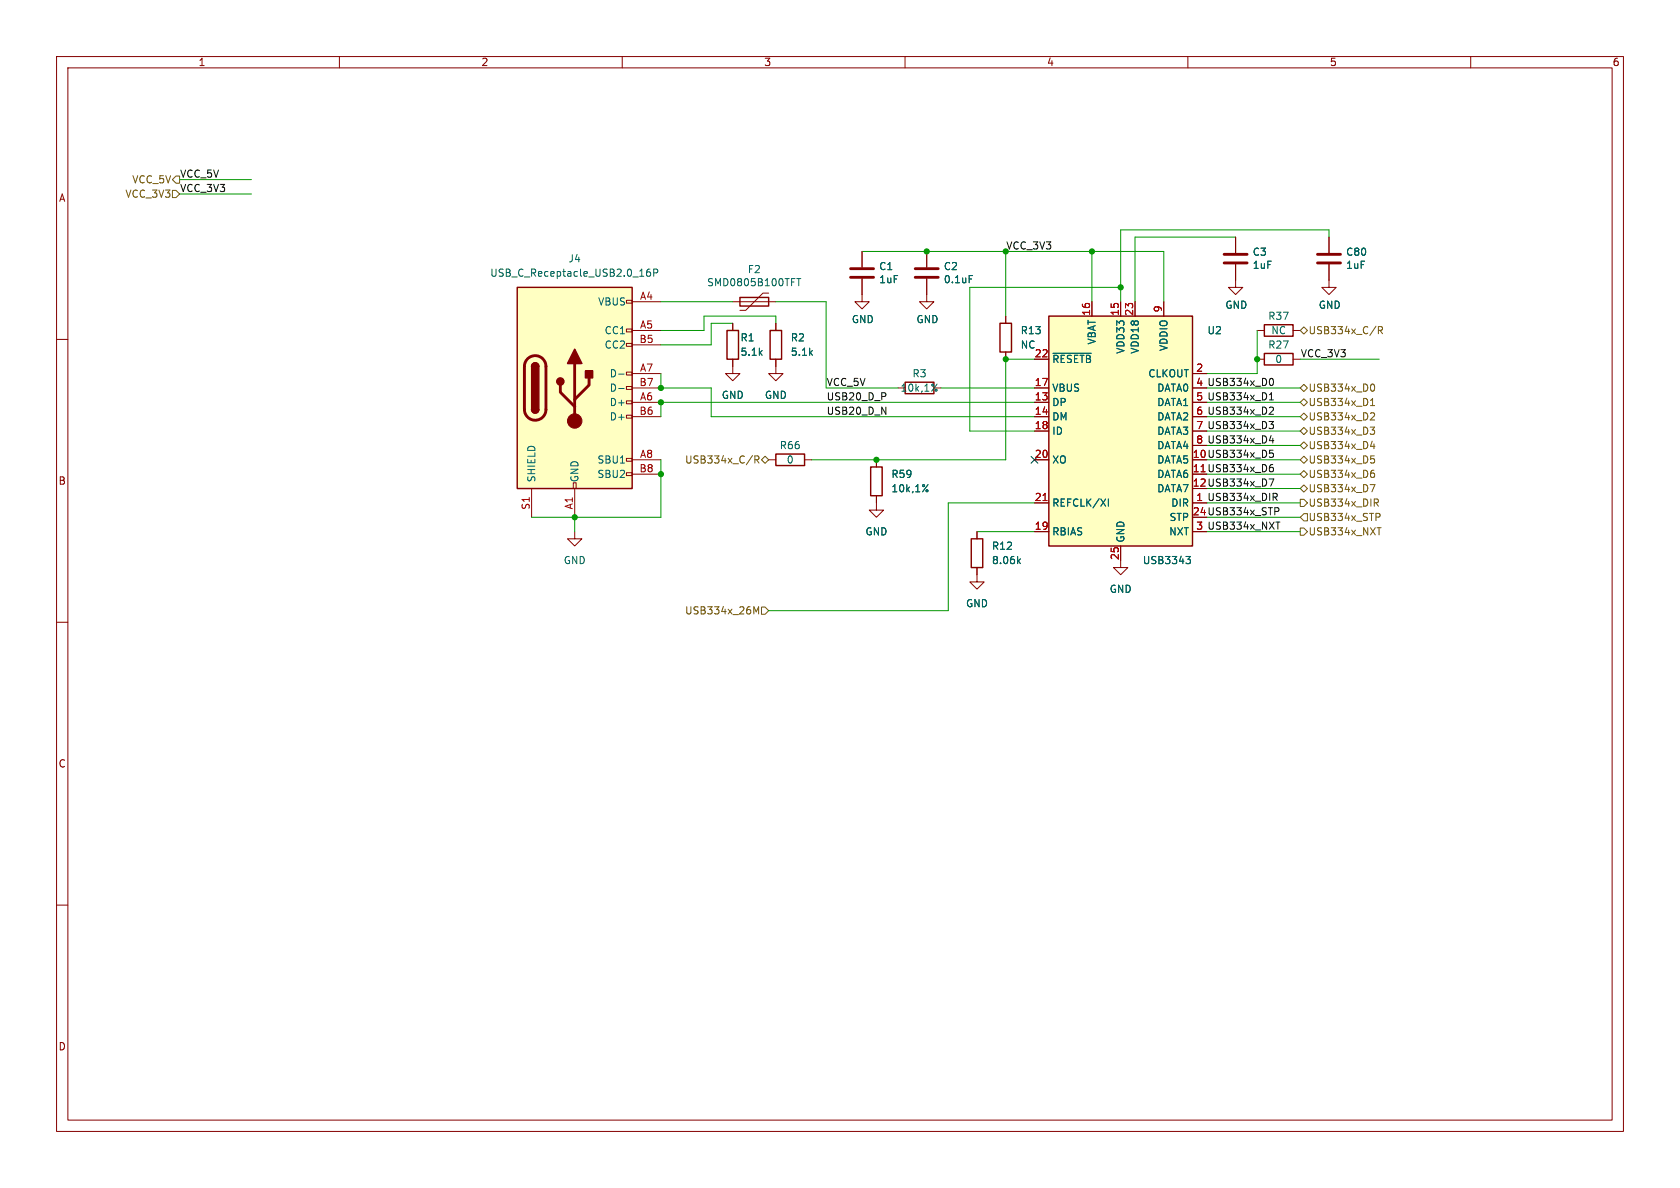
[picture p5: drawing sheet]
<svg xmlns="http://www.w3.org/2000/svg" width="297mm" height="210mm" viewBox="0 0 297 210" stroke-linecap="round" stroke-linejoin="round" font-family="sans-serif">
<g fill="none" stroke="#840000" stroke-width=".18">
<path d="M10 10h277v190h-277zM12 12h273v186h-273zM60 10v2M110 10v2M160 10v2M210 10v2M260 10v2M177.8 55.9v1.3M234.9 41.9v2.8M234.9 46.7v2.8M10 60h2M129.5 64.8v1.2h1.3l-1.3 1.3-1.2-1.3h1.2"/>
<path d="M165.1 68.6h1.3M177.8 62.2v1.3M154.9 88.9v1.3h1.3l-1.3 1.2-1.2-1.2h1.2M172.7 94v1.3M10 110h2M172.7 100.3v2.6h1.3l-1.3 1.2-1.3-1.2h1.3M10 160h2"/>
</g>
<path d="M176.8 57.2h2v5h-2zM160 67.6h5.1v2h-5.1zM171.7 95.3h2v5h-2z" fill="none" stroke="#840000" stroke-width=".25"/>
<path d="M232.9 46.5h4.1M232.9 45h4.1" fill="none" stroke="#840000" stroke-width=".51"/>
<path d="M165.5 68.8l.2 .2-.2 .2M165.7 67.9l-1 1.3M180 99.2l.4 .4M180.4 98.8l-.5 .5" fill="none" stroke="#006464" stroke-width=".18"/>
<path d="M91.4 50.8h20.4v35.6h-20.4z" fill="#ffffc2"/>
<g fill="none" stroke="#840000" stroke-width=".18">
<path d="M110.7 53.1h1.1v.5h-1.1zM110.7 58.2h1.1v.5h-1.1zM111.8 53.3h5M111.8 58.4h5M129.5 57.2v1.2M137.2 57.2v1.2M218.4 46.7v4.1h1.3l-1.3 1.3-1.2-1.3h1.2M218.4 41.9v2.8M234.9 49.5v1.3h1.3l-1.3 1.3-1.2-1.3h1.2M110.7 60.7h1.1v.5h-1.1zM110.7 65.8h1.1v.5h-1.1zM110.7 68.3h1.1v.5h-1.1z"/>
<path d="M110.7 70.9h1.1v.5h-1.1zM110.7 73.4h1.1v.5h-1.1zM111.8 61h5M111.8 66h5M111.8 68.6h5M111.8 71.1h5M111.8 73.7h5M129.5 63.5v1.3M137.2 63.5v2.5h1.2l-1.2 1.3-1.3-1.3h1.3M222.2 63.5h1.3M228.6 63.5h1.3M94 86.4v5"/>
<path d="M101.3 85.3h.6v1.1h-.6zM101.6 94v1.3h1.3l-1.3 1.2-1.3-1.2h1.3M101.6 86.4v5M110.7 81h1.1v.5h-1.1zM110.7 83.6h1.1v.5h-1.1zM111.8 81.3h5M111.8 83.8h5M135.9 81.3h1.3M142.2 81.3h1.3"/>
</g>
<path d="M91.4 50.8h20.4v35.6h-20.4zM128.5 58.4h2.1v5.1h-2.1zM136.1 58.4h2.1v5.1h-2.1zM94 64.8a.64 .64 0 0 1 .6-.7 .64 .64 0 0 1 .6 .7M94 72.4a.64 .64 0 0 0 .6 .6 .64 .64 0 0 0 .6-.6M223.5 62.5h5.1v2h-5.1zM137.2 80.3h5v2h-5z" fill="none" stroke="#840000" stroke-width=".25"/>
<path d="M216.4 46.5h4.1M216.4 45h4.1M93.3 63.4a1.9 1.9 0 0 1 2-.4 1.9 1.9 0 0 1 1.2 1.8v7.6a1.91 1.91 0 0 1-1.9 1.9 1.91 1.91 0 0 1-1.9-1.9v-7.8l.2-.6zM99.1 68.1v1.2l2.5 2.6M101.6 64.3v10.1M104.1 66.8v1.3l-2.5 2.5" fill="none" stroke="#840000" stroke-width=".51"/>
<g fill="#840000" stroke="#840000" stroke-width=".25">
<path d="M94 64.8h1.2v7.6h-1.2z"/>
<path d="M94.2 64.3a.64 .64 0 0 1 .7-.1 .64 .64 0 0 1 .3 .6h-1.2z"/>
<path d="M94 72.4h1.2a.64 .64 0 0 1-.6 .6 .64 .64 0 0 1-.6-.6z"/>
<path d="M101.6 61.7l1.3 2.6h-2.6z"/>
<path d="M103.5 65.5h1.3v1.3h-1.3z"/>
<circle cx="99.1" cy="67.4" r=".63"/>
</g>
<circle cx="101.6" cy="74.4" r="1.27" fill="#840000" stroke="#840000" stroke-width=".18"/>
<path d="M114.9 47.6h-.4a.86 .86 0 0 0 0 1.2l.5-.1v-.4l-.2-.2h-.3l-.2 .2M115.6 48.2h.6l.1-.2-.1-.3-.6-.1v1.2M109.4 66.1h.9M109.4 68.7h.9" fill="none" stroke="#006464" stroke-width=".18"/>
<path d="M185.4 55.9h25.4v40.6h-25.4z" fill="#ffffc2"/>
<path d="M130.8 52.6h5.1v1.5h-5.1zM185.4 55.9h25.4v40.6h-25.4zM223.5 57.4h5.1v2h-5.1zM153.9 82.6h2.1v5h-2.1z" fill="none" stroke="#840000" stroke-width=".25"/>
<g fill="none" stroke="#840000" stroke-width=".18">
<path d="M129.5 53.3h7.7M129.5 57.2v1.2M135.9 51.8h-1l-3.1 3.1h-1M137.2 57.2v1.2M152.4 49.3v4h1.3l-1.3 1.3-1.3-1.3h1.3M152.4 44.5v2.7M163.8 49.3v4h1.3l-1.3 1.3-1.2-1.3h1.2M163.8 44.5v2.7M177.8 55.9v1.3M193 53.3v2.6M198.1 53.3v2.6M200.7 53.3v2.6"/>
<path d="M205.7 53.3v2.6M218.4 41.9v2.8M218.4 46.7v2.8M222.2 58.4h1.3M228.6 58.4h1.3M234.9 41.9v2.8M234.9 46.7v2.8M129.5 63.5v1.3M137.2 63.5v1.3M177.8 62.2v1.3M182.9 63.5h2.5M182.9 68.6h2.5"/>
<path d="M182.9 71.1h2.5M182.9 73.7h2.5M182.9 76.2h2.5M210.8 71.1h2.6M210.8 73.7h2.6M210.8 76.2h2.6M210.8 66h2.6M210.8 78.7h2.6M154.9 81.3v1.3M154.9 87.6v1.3M172.7 94v1.3M182.9 81.3h2.5"/>
<path d="M182.9 88.9h2.5M182.9 94h2.5M198.1 96.5v3.8h1.3l-1.3 1.3-1.3-1.3h1.3M210.8 88.9h2.6M210.8 94h2.6M172.7 100.3v1.3"/>
</g>
<path d="M140.8 49.2h.8M141.2 49.2v1.3M171.3 48.7h.6M186.2 62.5h6.7M163.9 86.6l.2 .2-.2 .1M164.1 85.7l-1 1.2M180 99.2l.4 .4M180.4 98.8l-.5 .5M195.9 88.2v1.3M209.7 98.4h.7l-.4 .5 .4 .1v.4l-.2 .2h-.4" fill="none" stroke="#006464" stroke-width=".18"/>
<path d="M184.4 88.5h.7" fill="none" stroke="#a90000" stroke-width=".18"/>
<path d="M150.4 49h4M150.4 47.5h4M161.8 49h4.1M161.8 47.5h4.1" fill="none" stroke="#840000" stroke-width=".51"/>
<g fill="none" stroke="#725600" stroke-width=".18">
<path d="M30.5 33.7h.6l.6 .6-.6 .6h-.6zM31.1 31.1h.6v1.3h-.6l-.6-.6zM229.9 58.4l.6-.6 .6 .6-.6 .7zM243.7 58.4l.6-.1 .1-.1-.1-.3-.6-.2v1.3M244 58.4l.4 .6M229.9 68.6l.6-.7 .6 .7-.6 .6zM229.9 78.7l.6-.6 .6 .6-.6 .7zM229.9 76.2l.6-.6 .6 .6-.6 .6zM229.9 73.7l.6-.7 .6 .7-.6 .6zM229.9 71.1l.6-.6 .6 .6-.6 .7zM242.2 75.5h.8l-.4 .5 .4 .1v.4l-.2 .3h-.4M242.3 71.7h.7"/>
<path d="M242.3 70.8l.4-.4v1.3M242.5 68l.1-.1a.68 .68 0 0 1 .4 .6 .68 .68 0 0 1-.4 .7l-.1-.1M242.5 73h.4l.1 .3-.8 .9h.8M242.6 78l-.3 .9h.8M242.9 78.5v.8M133.5 81.3l.6-.1 .1-.2-.1-.3-.6-.1v1.3M133.8 81.3l.4 .6M134.6 81.3l.7-.7 .6 .7-.6 .6zM229.9 83.8l.6-.6 .6 .6-.6 .7zM229.9 88.3h.6l.6 .6-.6 .6h-.6zM229.9 86.4l.6-.7 .6 .7-.6 .6zM229.9 81.3l.6-.7 .6 .7-.6 .6z"/>
<path d="M229.9 93.3h.6l.6 .7-.6 .6h-.6zM230.5 90.8h.6v1.3h-.6l-.6-.7zM242.2 85.7h.9l-.6 1.2M242.3 80.6h.7M242.4 83.7l.4-.1 .2 .3-.1 .4h-.5M242.5 81.1h.3l.2 .2-.1 .5-.4 .1M242.9 83.1l-.4 .2M243 88.2h.4l.3 .3-.1 .3-.6 .1M243.3 90.7h.4l.3 .3-.1 .4h-.6M243.3 88.9l.4 .6M243.4 93.3h.8M133.3 107.3l.4 .9 .4-.9v1.2"/>
<path d="M134.6 107.3h.7l.6 .7-.6 .6h-.7z"/>
</g>
<g fill="none" stroke="#0f0f0f" stroke-width=".18">
<path d="M224.3 74.5h.8l-.4 .5 .4 .1v.4l-.2 .3h-.4M224.4 70.7h.7M224.4 69.8l.4-.4v1.3M224.5 79.6h.6M224.6 66.9h.1a.68 .68 0 0 1 .4 .6 .68 .68 0 0 1-.4 .7l-.1-.1M224.6 72h.4l.1 .3-.8 .9h.8M224.7 77l-.3 .9h.8M225 77.5v.8M224.3 84.7h.9l-.6 1.2M224.5 82.7l.4-.1 .2 .3-.1 .4h-.5M224.6 80.1h.3l.2 .2-.1 .5-.4 .1M225 82.1l-.4 .1"/>
<path d="M225.1 87.2h.5l.2 .2-.1 .4-.6 .1M225.4 89.7h.5l.2 .3-.1 .4h-.6M225.4 87.9l.4 .6M225.6 92.3h.7"/>
</g>
<g fill="none" stroke="#009600" stroke-width=".18">
<path d="M31.7 34.3h12.7M31.7 31.8h12.7M116.8 53.3h12.7M129.5 57.2h-3.8v3.8h-8.9M137.2 53.3h8.8v15.3h12.7M137.2 57.2v-1.3h-12.7v2.5h-7.7M152.4 44.5h53.3v8.8M177.8 44.5v11.4M193 44.5v8.8M198.1 50.8h-26.7v25.4h11.5M218.4 41.9h-17.7v11.4M222.2 58.4v7.6h-8.8"/>
<path d="M234.9 41.9v-1.3h-36.8v12.7M116.8 66v2.6h8.9v5.1h57.2M166.4 68.6h16.5M182.9 63.5h-5.1v17.8h-34.3M182.9 71.1h-66.1v2.6M213.4 68.6h16.5M213.4 71.1h16.5M213.4 73.7h16.5M213.4 76.2h16.5M213.4 78.7h16.5M229.9 63.5h13.9M101.6 91.4v2.6"/>
<path d="M116.8 81.3v10.1h-22.8M172.7 94h10.2M182.9 88.9h-15.3v19.1h-31.7M213.4 83.8h16.5M213.4 86.4h16.5M213.4 94h16.5M213.4 81.3h16.5M213.4 88.9h16.5M213.4 91.4h16.5"/>
</g>
<path d="M182.3 80.7l1.2 1.2M183.5 80.7l-1.2 1.2" fill="none" stroke="#000084" stroke-width=".18"/>
<g fill="#009600" stroke="#009600" stroke-width=".18">
<circle cx="154.9" cy="81.3" r=".46"/>
<circle cx="222.2" cy="63.5" r=".46"/>
<circle cx="163.8" cy="44.5" r=".46"/>
<circle cx="198.1" cy="50.8" r=".46"/>
<circle cx="193" cy="44.5" r=".46"/>
<circle cx="177.8" cy="63.5" r=".46"/>
<circle cx="116.8" cy="68.6" r=".46"/>
<circle cx="116.8" cy="71.1" r=".46"/>
<circle cx="101.6" cy="91.4" r=".46"/>
<circle cx="116.8" cy="83.8" r=".46"/>
</g>
<g font-size="1.8" fill="#840000">
<text x="35" y="11.9">1</text>
<text x="85" y="11.9">2</text>
<text x="135" y="11.9">3</text>
<text x="185" y="11.9">4</text>
<text x="235" y="11.9">5</text>
<text x="285" y="11.9">6</text>
<text x="10.3" y="35.9">A</text>
<text x="211.4" y="68.3">4 USB334x_D0</text>
<text x="210.8" y="81">10 USB334x_D5</text>
<text x="10.3" y="85.9">B</text>
<text x="210.8" y="86.1">12 USB334x_D7</text>
<text x="210.8" y="91.2">24 USB334x_STP</text>
<text x="10.3" y="135.9">C</text>
<text x="10.3" y="185.9">D</text>
</g>
<g font-size="1.8" fill="#725600">
<text x="22.1" y="35.2">VCC_3V3</text>
<text x="23.3" y="32.6">VCC_5V</text>
<text x="231.2" y="59.3">USB334x_C/R</text>
<text x="231.2" y="69.4">USB334x_D0</text>
<text x="231.2" y="72">USB334x_D1</text>
<text x="231.2" y="77.1">USB334x_D3</text>
<text x="231.2" y="74.5">USB334x_D2</text>
<text x="121" y="82.1">USB334x_C/R</text>
<text x="231.2" y="79.6">USB334x_D4</text>
<text x="231.2" y="82.1">USB334x_D5</text>
<text x="231.2" y="84.7">USB334x_D6</text>
<text x="231.2" y="89.8">USB334x_DIR</text>
<text x="231.2" y="87.2">USB334x_D7</text>
<text x="231.2" y="92.3">USB334x_STP</text>
<text x="231.2" y="94.8">USB334x_NXT</text>
<text x="121" y="108.8">USB334x_26M</text>
</g>
<g font-size="1.8" fill="#0f0f0f">
<text x="31.7" y="34">VCC_3V3</text>
<text x="31.7" y="31.5">VCC_5V</text>
<text x="229.9" y="63.2">VCC_3V3</text>
<text x="146" y="70.9">USB20_D_P</text>
<text x="146" y="68.3">VCC_5V</text>
<text x="211.4" y="70.9">5 USB334x_D1</text>
<text x="146" y="73.4">USB20_D_N</text>
<text x="211.4" y="73.4">6 USB334x_D2</text>
<text x="211.4" y="75.9">7 USB334x_D3</text>
<text x="211.4" y="78.5">8 USB334x_D4</text>
<text x="211.4" y="88.6">1 USB334x_DIR</text>
<text x="211.4" y="93.7">3 USB334x_NXT</text>
</g>
<g font-size="1.8" fill="#006464">
<text x="100.4" y="46.6">J4</text>
<text x="155.3" y="48">C1</text>
<text x="166.8" y="48">C2</text>
<text x="221.4" y="45.4">C3</text>
<text x="221.4" y="47.7">1uF</text>
<text x="237.9" y="47.7">1uF</text>
<text x="237.9" y="45.4">C80</text>
<text x="86.6" y="49.1">USB_C_Receptacle_USB2.0_16P</text>
<text x="124.9" y="50.8">SMD0805B100TFT</text>
<text x="132.1" y="48.5">F2</text>
<text x="155.3" y="50.3">1uF</text>
<text x="166.8" y="50.3">0.1uF</text>
<text x="105.6" y="54.2">VBUS</text>
<text x="106.8" y="59.3">CC1</text>
<text x="150.5" y="57.3">GND</text>
<text x="161.9" y="57.3">GND</text>
<text x="180.3" y="59.3">R13</text>
<text x="213.4" y="59.3">U2</text>
<text x="216.5" y="54.8">GND</text>
<text x="224.1" y="56.7">R37</text>
<text x="224.7" y="59.3">NC</text>
<text x="233" y="54.8">GND</text>
<text x="106.8" y="61.8">CC2</text>
<text x="130.8" y="60.6">R1</text>
<text x="130.8" y="63.1">5.1k</text>
<text x="139.7" y="60.6">R2</text>
<text x="139.7" y="63.1">5.1k</text>
<text x="180.3" y="61.8">NC</text>
<text x="182.8" y="63.2">22</text>
<text x="185.9" y="64.4">~{RESETB}</text>
<text x="193.9" y="61" transform="rotate(-90 193.9 61)">VBAT</text>
<text x="199" y="62.6" transform="rotate(-90 199 62.6)">VDD33</text>
<text x="201.5" y="62.6" transform="rotate(-90 201.5 62.6)">VDD18</text>
<text x="206.6" y="62.2" transform="rotate(-90 206.6 62.2)">VDDIO</text>
<text x="224.1" y="61.8">R27</text>
<text x="225.4" y="64.4">0</text>
<text x="107.7" y="66.9">D-</text>
<text x="107.7" y="69.4">D-</text>
<text x="107.7" y="72">D+</text>
<text x="127.5" y="70.7">GND</text>
<text x="135.1" y="70.7">GND</text>
<text x="159.1" y="69.4">10k,1%</text>
<text x="161.2" y="66.9">R3</text>
<text x="185.9" y="69.4">VBUS</text>
<text x="185.9" y="72">DP</text>
<text x="202.9" y="66.9">CLKOUT</text>
<text x="204.5" y="69.4">DATA0</text>
<text x="204.5" y="72">DATA1</text>
<text x="107.7" y="74.5">D+</text>
<text x="185.9" y="74.5">DM</text>
<text x="185.9" y="77.1">ID</text>
<text x="204.5" y="74.5">DATA2</text>
<text x="204.5" y="77.1">DATA3</text>
<text x="105.5" y="82.1">SBU1</text>
<text x="137.8" y="79.6">R66</text>
<text x="139" y="82.1">0</text>
<text x="185.9" y="82.1">XO</text>
<text x="204.5" y="79.6">DATA4</text>
<text x="204.5" y="82.1">DATA5</text>
<text x="94.8" y="85.3" transform="rotate(-90 94.8 85.3)">SHIELD</text>
<text x="102.5" y="85.3" transform="rotate(-90 102.5 85.3)">GND</text>
<text x="105.5" y="84.7">SBU2</text>
<text x="157.5" y="84.7">R59</text>
<text x="157.5" y="87.2">10k,1%</text>
<text x="185.9" y="89.8">REFCLK/XI</text>
<text x="204.5" y="84.7">DATA6</text>
<text x="204.5" y="87.2">DATA7</text>
<text x="207" y="89.8">DIR</text>
<text x="152.9" y="94.8">GND</text>
<text x="185.9" y="94.8">RBIAS</text>
<text x="206.6" y="94.8">NXT</text>
<text x="206.7" y="92.3">STP</text>
<text x="99.6" y="99.9">GND</text>
<text x="175.3" y="97.4">R12</text>
<text x="175.3" y="99.9">8.06k</text>
<text x="199" y="96" transform="rotate(-90 199 96)">GND</text>
<text x="201.9" y="99.9">USB3343</text>
<text x="170.7" y="107.5">GND</text>
<text x="196.1" y="105">GND</text>
</g>
<text font-size="1.8" fill="#009600" x="177.8" y="44.2">VCC_3V3</text>
<g font-size="1.8" fill="#a90000">
<text x="113" y="53.1">A4</text>
<text x="113" y="58.2">A5</text>
<text x="192.8" y="55.9" transform="rotate(-90 192.8 55.9)">16</text>
<text x="197.9" y="55.9" transform="rotate(-90 197.9 55.9)">15</text>
<text x="200.4" y="55.9" transform="rotate(-90 200.4 55.9)">23</text>
<text x="205.5" y="55.3" transform="rotate(-90 205.5 55.3)">9</text>
<text x="113" y="60.7">B5</text>
<text x="113" y="65.8">A7</text>
<text x="211.4" y="65.8">2</text>
<text x="113" y="68.3">B7</text>
<text x="113" y="70.9">A6</text>
<text x="182.8" y="68.3">17</text>
<text x="182.8" y="70.9">13</text>
<text x="211.4" y="68.3">4</text>
<text x="211.4" y="70.9">5</text>
<text x="113" y="73.4">B6</text>
<text x="182.8" y="73.4">14</text>
<text x="182.8" y="75.9">18</text>
<text x="211.4" y="73.4">6</text>
<text x="211.4" y="75.9">7</text>
<text x="113" y="83.6">B8</text>
<text x="113" y="81">A8</text>
<text x="182.8" y="81">20</text>
<text x="210.8" y="83.6">11 USB334x_D6</text>
<text x="210.8" y="81">10</text>
<text x="210.8" y="83.6">11</text>
<text x="211.4" y="78.5">8</text>
<text x="182.8" y="88.6">21</text>
<text x="210.8" y="86.1">12</text>
<text x="211.4" y="88.6">1</text>
<text x="93.7" y="90.2" transform="rotate(-90 93.7 90.2)">S1</text>
<text x="101.3" y="90.2" transform="rotate(-90 101.3 90.2)">A1</text>
<text x="182.8" y="93.7">19</text>
<text x="210.8" y="91.2">24</text>
<text x="211.4" y="93.7">3</text>
<text x="197.9" y="99.1" transform="rotate(-90 197.9 99.1)">25</text>
</g>
</svg>
